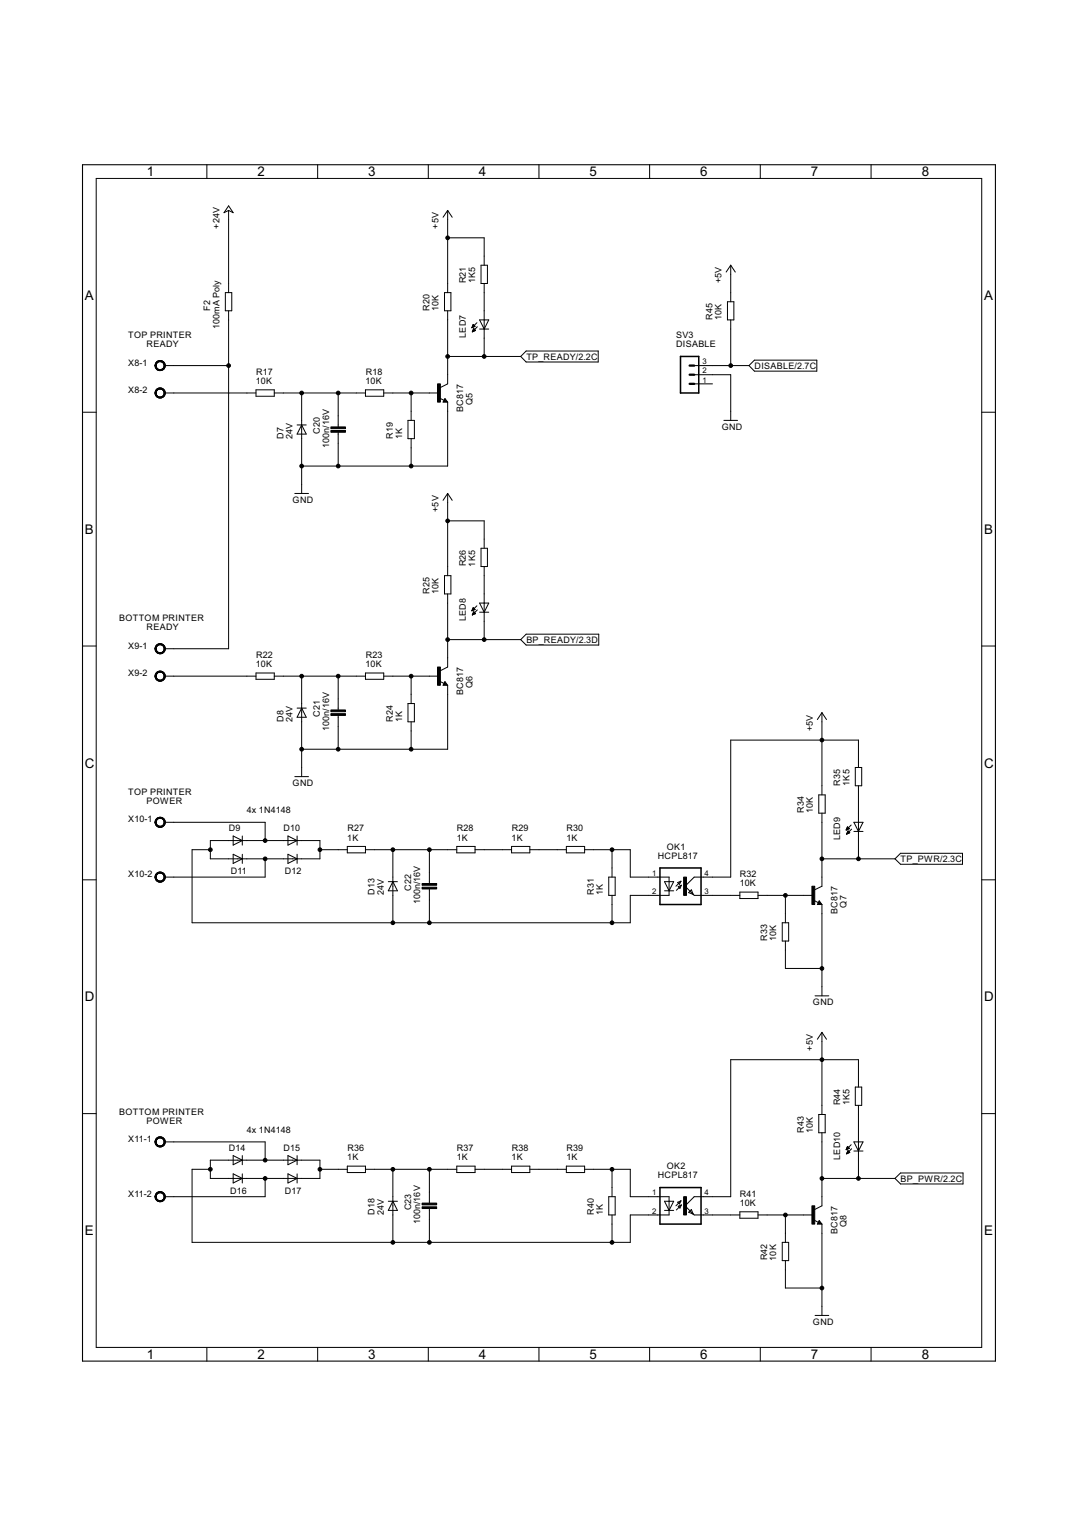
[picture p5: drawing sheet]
<svg xmlns="http://www.w3.org/2000/svg" width="210mm" height="297mm" viewBox="0 0 210 297" stroke-linecap="round" stroke-linejoin="round" font-family="sans-serif">
<path d="M16.1 32.1v232.8zM16.1 32.1h177.7zM16.1 264.9h177.7zM193.8 32.1v232.8z" fill="#000" stroke="#000" stroke-width=".21"/>
<g fill="#000" stroke="#000" stroke-width=".19">
<path d="M18.7 34.7v227.6zM40.3 32.1v2.6zM61.8 32.1v2.6zM83.4 32.1v2.6zM104.9 32.1v2.6zM126.5 32.1v2.6zM148 32.1v2.6zM169.6 32.1v2.6zM18.7 34.7h172.5zM43.9 57v3.5zM44.5 55.2v1.8zM44.5 41v1.7z"/>
<path d="M43.6 41.4l.9-.4zM44.5 40.1l-.9 1.3zM44.5 42.7v12.5zM43.9 57h1.2zM44.5 41l.9 .4zM44.5 40.1l.9 1.3zM86.6 57v3.5zM87.2 55.2v1.8zM87.2 41v1.7zM87.2 41l-.9 1.3zM87.2 46.3v8.9zM87.2 42.7v3.6z"/>
<path d="M87.2 46.3h7.1zM86.6 57h1.2zM87.2 41l.9 1.3zM93.7 51.6v3.6zM93.7 55.2h1.2zM93.7 51.6h1.2zM94.3 55.2v1.8zM94.3 49.8v1.8zM94.3 46.3v3.5zM94.9 51.6v3.6zM141.6 58.7v3.6zM141.6 58.7h1.3z"/>
<path d="M142.3 57v1.7zM142.3 51.6v1.8zM142.3 51.6l-.9 1.4zM142.3 53.4v3.6zM142.3 51.6l.9 1.4zM32.1 71.2h1.7zM32.1 76.5h1.7zM33.8 71.2h10.7zM44.5 60.5v1.8zM44.5 62.3v8.9zM45.1 57v3.5zM43.9 60.5h1.2z"/>
<path d="M48.1 76.5h1.7zM33.8 76.5h14.3zM49.8 77.1h3.6zM49.8 75.9v1.2zM49.8 75.9h3.6zM53.4 75.9v1.2zM53.4 76.5h1.8zM55.2 76.5h3.5zM58.7 76.5h7.1zM65.8 76.5v4.4zM65.8 76.5h3.6zM69.4 76.5h1.8z"/>
<path d="M71.2 77.1h3.5zM71.2 75.9v1.2zM71.2 75.9h3.5zM74.7 75.9v1.2zM74.7 76.5h1.8zM76.5 76.5h3.6zM80.1 76.5h3.5zM83.6 76.5h1.8zM86.6 77.6l-.3 .7zM85.6 77.5l.9 .4zM86.5 78.2h.5zM86.5 78.1h.2z"/>
<path d="M86.6 77.6l.6 .7zM86.6 77.7l-.1 .4zM86.6 77.9l.1 .2zM86.6 77.7l.4 .5zM87.2 72.9v1.8zM85.7 75.4l1.5-.7zM86.3 78.3h.9zM87.2 60.5v1.8zM87.2 69.4v3.5zM87.2 62.3v7.1zM87.2 69.4h7.1zM87.8 57v3.5z"/>
<path d="M86.6 60.5h1.2zM92.1 63.2l-.2 .6zM91.9 63.7h.2zM91.9 63.6h.4zM92.2 64l-.2 .6zM92 63.5h.4zM92 64.5h.1zM92 63.5h.5zM92 64.5h.3zM92.1 63.4h.3zM92.1 64.4h.4zM92.1 63.3h.2z"/>
<path d="M92.1 64.3h.5zM92.1 63.2h.1zM92.1 64.2h.4zM92.1 63.2l.4 .3zM92.2 64.2h.2zM92.2 64.1h.2zM92.2 64l.4 .3zM91.9 63.8l.6-.3zM92 64.6l.6-.3zM91.9 63.8l1-1zM92.9 63.6l-.9 1zM93.4 62.3l.9 1.8z"/>
<path d="M93.4 64.1h.9zM94.3 64.1v1.7zM94.3 60.5v1.8zM93.4 62.3h.9zM94.3 62.3v1.8zM94.3 65.8v3.6zM94.3 69.4h7.1zM94.3 57v3.5zM95.2 62.3l-.9 1.8zM94.3 64.1h.9zM94.3 62.3h.9zM101.4 69.4l1-1.1z"/>
<path d="M101.4 69.4l1 1.1zM102.4 68.3h14.1zM102.4 70.5h14.1zM116.5 68.3v2.2zM135.2 74.7h3.5zM135.2 72.9h3.5zM135.2 71.2h3.5zM138.7 72.9h3.6zM141.6 62.3h1.3zM142.3 62.3v1.8zM142.3 72.9v7.2zM142.3 64.1v7.1z"/>
<path d="M142.3 71.2h3.5zM138.7 71.2h3.6zM142.9 58.7v3.6zM145.8 71.2l1.1-1.1zM145.8 71.2l1.1 1zM146.9 70.1h12.1zM146.9 72.2h12.1zM159 70.1v2.1zM16.1 80.2h2.6zM57.4 96.1h2.7zM57.8 82.7h.9zM57.8 84.5h1.8z"/>
<path d="M58.7 83.6v1.8zM58.7 81.8v1.8zM58.7 82.7l-.9 1.8zM58.7 82.7h.9zM58.7 94.3v1.8zM58.7 76.5v5.3zM58.7 85.4v5.3zM58.7 90.7h7.1zM58.7 90.7v3.6zM58.7 82.7l.9 1.8zM65.8 80.9v1.8zM65.8 84.5v1.8z"/>
<path d="M65.8 82.7v.4zM65.8 84.2v.3zM65.8 86.3v4.4zM65.8 90.7h14.3zM79.4 81.8v3.6zM80.1 80.1v1.7zM80.1 85.4v1.8zM80.1 76.5v3.6zM80.1 87.2v3.5zM80.1 90.7h7.1zM80.7 81.8v3.6zM79.4 81.8h1.3z"/>
<path d="M79.4 85.4h1.3zM87.2 78.3v1.8zM87.2 96.1v1.7zM87.2 96.1l-.9 1.3zM87.2 80.1v10.6zM87.2 96.1l.9 1.3zM140.9 81.8h2.7zM142.3 80.1v1.7zM191.2 80.2h2.6zM86.6 112.1v3.5zM87.2 110.3v1.8zM87.2 115.6v1.8z"/>
<path d="M87.2 101.4v8.9zM87.2 97.8v3.6zM87.2 101.4h7.1zM87.2 117.4v7.1zM87.8 112.1v3.5zM86.6 112.1h1.2zM86.6 115.6h1.2zM92.1 118.3l-.2 .6zM91.9 118.8h.2zM91.9 118.7h.4zM92.2 119.1l-.2 .6zM92 118.6h.5z"/>
<path d="M92 119.6h.2zM92 118.6h.4zM92 119.5h.3zM92.1 118.5h.3zM92.1 119.5h.4zM92.1 118.4h.2zM92.1 119.4h.4zM92.1 118.3l.4 .3zM92.1 119.3h.4zM92.2 119.3h.2zM92.2 119.2h.1zM92.2 119.1l.4 .3z"/>
<path d="M91.9 118.9l.6-.3zM92 119.7l.6-.3zM92.9 117.9l-1 1zM92.9 118.7l-.9 1zM93.7 106.7v3.6zM93.7 110.3h1.2zM93.7 106.7h1.2zM94.3 110.3v1.8zM94.3 104.9v1.8zM93.4 117.4l.9 1.8zM93.4 119.2h.9zM94.3 115.6v1.8z"/>
<path d="M93.4 117.4h.9zM94.3 117.4v1.8zM94.3 101.4v3.5zM94.3 112.1v3.5zM94.9 106.7v3.6zM95.2 117.4l-.9 1.8zM94.3 119.2h.9zM94.3 117.4h.9zM16.1 125.8h2.6zM32.1 126.3h1.7zM32.1 131.6h1.7zM33.8 126.3h10.7z"/>
<path d="M33.8 131.6h14.3zM44.5 71.2v55.1zM48.1 131.6h1.7zM49.8 132.2h3.6zM49.8 131v1.2zM49.8 131h3.6zM53.4 131v1.2zM53.4 131.6h1.8zM55.2 131.6h3.5zM57.8 137.8h.9zM57.8 139.6h1.8zM58.7 136.9v1.8z"/>
<path d="M58.7 137.8l-.9 1.8zM58.7 137.8h.9zM58.7 131.6v5.3zM58.7 131.6h7.1zM58.7 137.8l.9 1.8zM65.8 136.1v1.7zM65.8 137.8v.4zM65.8 139.3v.3zM65.8 131.6v4.5zM65.8 131.6h3.6zM69.4 131.6h1.8zM71.2 132.2h3.5z"/>
<path d="M71.2 131v1.2zM71.2 131h3.5zM74.7 131v1.2zM74.7 131.6h1.8zM76.5 131.6h3.6zM79.4 136.9v3.6zM80.1 135.2v1.7zM80.1 131.6v3.6zM80.1 131.6h3.5zM79.4 136.9h1.3zM83.6 131.6h1.8zM86.6 132.7l-.3 .7z"/>
<path d="M85.6 132.6l.9 .4zM86.5 133.3h.5zM86.5 133.2h.2zM86.6 132.7l.6 .7zM86.6 132.9l-.1 .3zM86.6 133l.1 .2zM86.6 132.9l.4 .4zM87.2 133.4v1.8zM87.2 128.1v1.7zM85.7 130.6l1.5-.8zM86.3 133.4h.9zM87.2 124.5v3.6z"/>
<path d="M87.2 124.5h7.1zM94.3 119.2v1.7zM94.3 124.5h7.1zM94.3 120.9v3.6zM101.4 124.5l1-1.1zM101.4 124.5l1 1.1zM102.4 123.4h14.2zM102.4 125.6h14.2zM116.6 123.4v2.2zM160 138.7l-.8 1.4zM191.2 125.8h2.6zM57.4 151.2h2.7z"/>
<path d="M58.7 138.7v1.8zM58.7 149.4v1.8zM58.7 140.5v5.3zM58.7 145.8h7.1zM58.7 145.8v3.6zM65.8 139.6v1.8zM65.8 145.8h14.3zM65.8 141.4v4.4zM80.1 140.5v1.8zM80.1 142.3v3.5zM80.1 145.8h7.1zM80.7 136.9v3.6z"/>
<path d="M79.4 140.5h1.3zM87.2 135.2v10.6zM142.3 144.1v26.6zM159.4 154.7v3.6zM160 138.7v1.8zM160 153v1.7zM142.3 144.1h17.7zM160 144.1v8.9zM160 144.1h7.2zM160 140.5v3.6zM160.7 154.7v3.6zM159.4 154.7h1.3z"/>
<path d="M159.4 158.3h1.3zM160 138.7l.9 1.4zM166.5 149.4v3.6zM166.5 153h1.3zM166.5 149.4h1.3zM167.2 153v1.7zM167.2 147.6v1.8zM167.2 158.3v1.8zM167.2 144.1v3.5zM167.2 154.7v3.6zM167.8 149.4v3.6zM16.1 171.3h2.6z"/>
<path d="M32.1 160.1h1.7zM32.1 170.7h1.7zM33.8 160.1h17.8zM33.8 170.7h17.8zM37.4 165.4v14.2zM41 163.6v1.8zM41 165.4v1.8zM41 167.2h3.5zM37.4 165.4h3.6zM44.5 163.6h1.8zM44.5 167.2h1.8zM41 163.6h3.5z"/>
<path d="M45.4 164.5l1.8-.9zM45.4 162.7v1.8zM45.4 168.1l1.8-.9zM45.4 166.3v1.8zM45.4 162.7l1.8 .9zM47.2 162.7v.9zM47.2 163.6v.9zM45.4 166.3l1.8 .9zM47.2 166.3v.9zM47.2 167.2v.9zM46.3 163.6h1.8zM46.3 167.2h1.8z"/>
<path d="M48.1 163.6h3.5zM48.1 167.2h3.5zM51.6 163.6h3.6zM51.6 160.1v3.5zM51.6 167.2h3.6zM51.6 167.2v3.5zM55.2 163.6h1.8zM55.2 167.2h1.8zM56.1 164.5l1.7-.9zM56.1 162.7v1.8zM56.1 168.1l1.7-.9zM56.1 166.3v1.8z"/>
<path d="M56.1 162.7l1.7 .9zM57.8 162.7v.9zM57.8 163.6v.9zM56.1 166.3l1.7 .9zM57.8 166.3v.9zM57.8 167.2v.9zM57 163.6h1.7zM57 167.2h1.7zM58.7 163.6h3.6zM58.7 167.2h3.6zM62.3 163.6v1.8zM62.3 165.4v1.8z"/>
<path d="M62.3 165.4h3.5zM65.8 165.4h1.8zM67.6 166h3.6zM67.6 164.8v1.2zM67.6 164.8h3.6zM71.2 164.8v1.2zM71.2 165.4h1.7zM72.9 165.4h3.6zM75.6 171.6h.9zM75.6 173.4h1.8zM76.5 172.5v1.8zM76.5 170.7v1.8z"/>
<path d="M76.5 171.6l-.9 1.8zM76.5 171.6h.9zM76.5 174.3v5.3zM37.4 179.6h39.1zM76.5 179.6h7.1zM76.5 165.4v5.3zM76.5 165.4h7.1zM76.5 171.6l.9 1.8zM83.6 169.8v1.8zM83.6 173.4v1.8zM83.6 171.6v.4zM83.6 173v.4z"/>
<path d="M83.6 175.2v4.4zM83.6 179.6h35.6zM83.6 165.4v4.4zM83.6 165.4h3.6zM87.2 165.4h1.7zM88.9 166h3.6zM88.9 164.8v1.2zM88.9 164.8h3.6zM92.5 164.8v1.2zM92.5 165.4h1.8zM94.3 165.4h3.5zM97.8 165.4h1.8z"/>
<path d="M99.6 166h3.6zM99.6 164.8v1.2zM99.6 164.8h3.6zM103.2 164.8v1.2zM103.2 165.4h1.7zM104.9 165.4h3.6zM108.5 165.4h1.8zM110.3 166h3.5zM110.3 164.8v1.2zM110.3 164.8h3.5zM113.8 164.8v1.2zM113.8 165.4h1.8z"/>
<path d="M115.6 165.4h3.6zM118.5 170.7v3.6zM119.2 169v1.7zM119.2 174.3v1.8zM119.2 176.1v3.5zM119.2 179.6h3.5zM119.2 165.4v3.6zM119.8 170.7v3.6zM118.5 170.7h1.3zM118.5 174.3h1.3zM122.7 174.3v5.3zM122.7 174.3h3.6z"/>
<path d="M122.7 165.4v5.3zM119.2 165.4h3.5zM126.3 170.7h1.8zM126.3 174.3h1.8zM122.7 170.7h3.6zM129.4 171.6l.9 1.8zM129.4 173.4h.9zM130.3 171.6v1.8zM129.4 171.6h.9zM130.3 170.7v.9zM130.3 173.4v.9zM128.1 170.7h2.2z"/>
<path d="M128.1 174.3h2.2zM131.2 171.6l-.9 1.8zM130.3 173.4h.9zM130.3 171.6h.9zM131.6 172.5l1-1zM132.7 172.3l-1 1zM132 171.8l.3 .3zM132.1 172.6l.3 .4zM132.6 171.5l-.3 .6zM132.7 172.3l-.3 .7zM132 171.8l.6-.3zM132.1 172.6l.6-.3z"/>
<path d="M133.4 172.5l1.6 1.6zM134.6 173.2l-.5 .6zM134.6 173.2l.4 .9zM135 174.1l.2 .2zM134.1 173.8l.9 .3zM135.2 170.7l-1.8 1.8zM135.2 174.3h1.7zM135.2 170.7h1.7zM136.9 174.3h1.8zM136.9 170.7h1.8zM138.7 170.7h3.6zM138.7 174.3h3.6z"/>
<path d="M142.3 174.3h1.8zM144.1 174.9h3.5zM144.1 173.7v1.2zM144.1 173.7h3.5zM147.6 173.7v1.2zM147.6 174.3h1.8zM149.4 174.3h3.5zM152.3 179.6v3.6zM152.9 177.8v1.8zM152.9 174.3v3.5zM152.9 174.3h3.6zM152.3 179.6h1.3z"/>
<path d="M156.5 174.3h1.8zM159.5 175.3l-.3 .8zM158.5 175.3l.8 .4zM159.3 176h.6zM159.3 175.9h.3zM159.5 175.3l.5 .8zM159.5 175.5l-.2 .4zM159.5 175.7l.1 .2zM159.5 175.5l.4 .5zM160 176.1v1.7zM160 170.7v1.8zM158.6 173.2l1.4-.7z"/>
<path d="M159.2 176.1h.8zM160 158.3v1.8zM160 177.8v10.7zM160 160.1v7.1zM160 167.2v3.5zM165 161l-.2 .6zM164.8 161.4h.2zM164.8 161.4h.4zM165.1 161.8l-.3 .6zM164.9 161.3h.5zM164.9 162.3h.2zM164.9 161.2h.4z"/>
<path d="M164.9 161.1h.3zM164.9 162.2h.3zM165 162.1h.4zM165 161.1h.1zM165 161l.4 .3zM165 162h.3zM165.1 161.9h.2zM165.1 161.8h.1zM165.1 161.8l.4 .3zM164.8 161.6l.6-.3zM164.8 162.4l.7-.3zM165.7 160.6l-.9 1z"/>
<path d="M165.8 161.4l-1 1zM166.3 160.1l.9 1.7zM166.3 161.8h.9zM167.2 161.8v1.8zM166.3 160.1h.9zM167.2 160.1v1.7zM167.2 163.6v3.6zM160 167.2h7.2zM167.2 167.2h7.1zM168 160.1l-.8 1.7zM167.2 161.8h.8zM167.2 160.1h.8z"/>
<path d="M174.3 167.2l1-1.1zM174.3 167.2l1 1zM175.3 166.1h12.1zM175.3 168.2h12.1zM187.4 166.1v2.1zM191.2 171.3h2.6zM152.9 183.2v1.8zM152.9 185v3.5zM153.6 179.6v3.6zM152.3 183.2h1.3zM158.7 193.8h2.7zM160 192.1v1.7z"/>
<path d="M152.9 188.5h7.1zM160 188.5v3.6zM16.1 216.8h2.6zM142.3 206.3h17.7zM159.4 216.9v3.6zM160 201v1.7zM160 201l-.8 1.3zM160 215.2v1.7zM160 206.3v8.9zM160 202.7v3.6zM159.4 216.9h1.3zM160 201l.9 1.3z"/>
<path d="M166.5 211.6v3.6zM166.5 215.2h1.3zM166.5 211.6h1.3zM167.2 215.2v1.7zM167.2 209.8v1.8zM167.2 206.3v3.5zM160 206.3h7.2zM167.8 211.6v3.6zM191.2 216.8h2.6zM32.1 222.3h1.7zM32.1 232.9h1.7zM33.8 222.3h17.8z"/>
<path d="M33.8 232.9h17.8zM41 225.8v1.8zM41 227.6v1.8zM37.4 227.6h3.6zM41 225.8h3.5zM41 229.4h3.5zM44.5 225.8h1.8zM44.5 229.4h1.8zM45.4 226.7l1.8-.9zM45.4 224.9v1.8zM45.4 230.3l1.8-.9zM45.4 228.5v1.8z"/>
<path d="M45.4 224.9l1.8 .9zM47.2 224.9v.9zM47.2 225.8v.9zM45.4 228.5l1.8 .9zM47.2 228.5v.9zM47.2 229.4v.9zM46.3 225.8h1.8zM46.3 229.4h1.8zM48.1 225.8h3.5zM48.1 229.4h3.5zM51.6 222.3v3.5zM51.6 225.8h3.6z"/>
<path d="M51.6 229.4v3.5zM51.6 229.4h3.6zM55.2 225.8h1.8zM55.2 229.4h1.8zM56.1 226.7l1.7-.9zM56.1 224.9v1.8zM56.1 230.3l1.7-.9zM56.1 228.5v1.8zM56.1 224.9l1.7 .9zM57.8 224.9v.9zM57.8 225.8v.9zM56.1 228.5l1.7 .9z"/>
<path d="M57.8 228.5v.9zM57.8 229.4v.9zM57 225.8h1.7zM57 229.4h1.7zM58.7 225.8h3.6zM58.7 229.4h3.6zM62.3 225.8v1.8zM62.3 227.6v1.8zM62.3 227.6h3.5zM65.8 227.6h1.8zM67.6 228.2h3.6zM67.6 227v1.2z"/>
<path d="M67.6 227h3.6zM71.2 227v1.2zM71.2 227.6h1.7zM72.9 227.6h3.6zM75.6 233.8h.9zM75.6 235.6h1.8zM76.5 234.7v1.8zM76.5 232.9v1.8zM76.5 233.8l-.9 1.8zM76.5 233.8h.9zM76.5 227.6v5.3zM76.5 227.6h7.1z"/>
<path d="M76.5 236.5v5.3zM76.5 233.8l.9 1.8zM83.6 232.1v1.7zM83.6 235.6v1.8zM83.6 233.8v.4zM83.6 235.2v.4zM83.6 227.6v4.5zM83.6 227.6h3.6zM83.6 237.4v4.4zM87.2 227.6h1.7zM88.9 228.2h3.6zM88.9 227v1.2z"/>
<path d="M88.9 227h3.6zM92.5 227v1.2zM92.5 227.6h1.8zM94.3 227.6h3.5zM97.8 227.6h1.8zM99.6 228.2h3.6zM99.6 227v1.2zM99.6 227h3.6zM103.2 227v1.2zM103.2 227.6h1.7zM104.9 227.6h3.6zM108.5 227.6h1.8z"/>
<path d="M110.3 228.2h3.5zM110.3 227v1.2zM110.3 227h3.5zM113.8 227v1.2zM113.8 227.6h1.8zM115.6 227.6h3.6zM118.5 232.9v3.6zM119.2 231.2v1.7zM119.2 236.5v1.8zM119.2 227.6v3.6zM119.2 227.6h3.5zM119.8 232.9v3.6z"/>
<path d="M118.5 232.9h1.3zM118.5 236.5h1.3zM122.7 227.6v5.3zM122.7 232.9h3.6zM122.7 236.5h3.6zM126.3 232.9h1.8zM126.3 236.5h1.8zM129.4 233.8l.9 1.8zM129.4 235.6h.9zM130.3 233.8v1.8zM129.4 233.8h.9zM130.3 232.9v.9z"/>
<path d="M130.3 235.6v.9zM128.1 232.9h2.2zM128.1 236.5h2.2zM131.2 233.8l-.9 1.8zM130.3 235.6h.9zM130.3 233.8h.9zM131.6 234.7l1-1zM131.7 235.5l1-1zM132 234l.3 .4zM132.1 234.8l.3 .4zM132.6 233.7l-.3 .7zM132.7 234.5l-.3 .7z"/>
<path d="M132 234l.6-.3zM132.1 234.8l.6-.3zM133.4 234.7l1.6 1.6zM134.1 236l.5-.6zM134.6 235.4l.4 .9zM135 236.3l.2 .2zM134.1 236l.9 .3zM135.2 232.9l-1.8 1.8zM135.2 236.5h1.7zM135.2 232.9h1.7zM136.9 236.5h1.8zM136.9 232.9h1.8z"/>
<path d="M138.7 232.9h3.6zM138.7 236.5h3.6zM142.3 236.5h1.8zM142.3 206.3v26.6zM144.1 237.1h3.5zM144.1 235.9v1.2zM144.1 235.9h3.5zM147.6 235.9v1.2zM147.6 236.5h1.8zM149.4 236.5h3.5zM152.9 236.5h3.6zM156.5 236.5h1.8z"/>
<path d="M159.5 237.6l-.3 .7zM158.5 237.5l.8 .4zM159.3 238.2h.6zM159.3 238.1h.3zM159.5 237.6l.5 .7zM159.5 237.7l-.2 .4zM159.5 237.9l.1 .2zM159.5 237.7l.4 .5zM160 232.9v1.8zM158.6 235.4l1.4-.7zM159.2 238.3h.8zM160 220.5v1.8z"/>
<path d="M160 229.4v3.5zM160 229.4h7.2zM160 222.3v7.1zM160.7 216.9v3.6zM159.4 220.5h1.3zM165 223.2l-.2 .6zM164.8 223.7h.1zM164.8 223.7h.3zM164.8 223.6h.4zM165.1 224l-.3 .6zM164.9 223.5h.5zM164.9 224.5h.2z"/>
<path d="M164.9 223.4h.4zM164.9 223.4h.3zM164.9 224.4h.4zM165 224.3h.4zM165 223.3h.1zM165 223.2l.4 .3zM165 224.2h.3zM165.1 224.1h.2zM165.1 224h.1zM165.1 224l.4 .3zM164.8 223.8l.6-.3zM164.8 224.6l.7-.3z"/>
<path d="M165.7 222.8l-.9 1zM165.8 223.6l-1 1zM166.3 222.3l.9 1.7zM166.3 224h.9zM167.2 224v1.8zM167.2 220.5v1.8zM166.3 222.3h.9zM167.2 222.3v1.7zM167.2 229.4h7.1zM167.2 225.8v3.6zM167.2 216.9v3.6zM168 222.3l-.8 1.7z"/>
<path d="M167.2 224h.8zM167.2 222.3h.8zM174.3 229.4l1-1.1zM174.3 229.4l1 1.1zM175.3 228.3h12.2zM175.3 230.5h12.2zM187.5 228.3v2.2zM37.4 227.6v14.2zM76.5 241.8h7.1zM37.4 241.8h39.1zM83.6 241.8h35.6zM119.2 238.3v3.5z"/>
<path d="M119.2 241.8h3.5zM122.7 236.5v5.3zM152.3 241.8v3.6zM152.9 240.1v1.7zM152.9 245.4v1.8zM152.9 247.2v3.5zM152.9 250.7h7.1zM152.9 236.5v3.6zM153.6 241.8v3.6zM152.3 241.8h1.3zM152.3 245.4h1.3zM158.7 256.1h2.7z"/>
<path d="M160 238.3v1.8zM160 254.3v1.8zM160 240.1v10.6zM160 250.7v3.6zM18.7 262.3h172.5zM40.3 262.3v2.6zM61.8 262.3v2.6zM83.4 262.3v2.6zM104.9 262.3v2.6zM126.5 262.3v2.6zM148 262.3v2.6zM169.6 262.3v2.6z"/>
<path d="M191.2 34.7v227.6z"/>
<path d="M30.6 70.4a.98 .98 0 0 1 1.5 .3 .98 .98 0 0 1-.7 1.4 .98 .98 0 0 1-1.2-.9h.2a.8 .8 0 0 1 1.1-.8 .8 .8 0 0 1 .2 1.3 .8 .8 0 0 1-1.3-.3v-.2h-.2z" fill-rule="evenodd"/>
<path d="M30.6 70.4a.98 .98 0 0 1 1.5 .3 .98 .98 0 0 1-.7 1.4 .98 .98 0 0 1-1.2-.9h.2a.8 .8 0 0 1 1.1-.8 .8 .8 0 0 1 .2 1.3 .8 .8 0 0 1-1.3-.3v-.2h-.2z" fill-rule="evenodd"/>
<path d="M30.6 70.4a.98 .98 0 0 1 1.5 .3 .98 .98 0 0 1-.7 1.4 .98 .98 0 0 1-1.2-.9h.2a.8 .8 0 0 1 1.1-.8 .8 .8 0 0 1 .2 1.3 .8 .8 0 0 1-1.3-.3v-.2h-.2z" fill-rule="evenodd"/>
<path d="M30.6 75.7a.98 .98 0 0 1 1.5 .4 .98 .98 0 0 1-.7 1.3 .98 .98 0 0 1-1.2-.9h.2a.8 .8 0 0 1 1.1-.7 .8 .8 0 0 1 .2 1.3 .8 .8 0 0 1-1.3-.3v-.3h-.2z" fill-rule="evenodd"/>
<path d="M30.6 75.7a.98 .98 0 0 1 1.5 .4 .98 .98 0 0 1-.7 1.3 .98 .98 0 0 1-1.2-.9h.2a.8 .8 0 0 1 1.1-.7 .8 .8 0 0 1 .2 1.3 .8 .8 0 0 1-1.3-.3v-.3h-.2z" fill-rule="evenodd"/>
<path d="M30.6 75.7a.98 .98 0 0 1 1.5 .4 .98 .98 0 0 1-.7 1.3 .98 .98 0 0 1-1.2-.9h.2a.8 .8 0 0 1 1.1-.7 .8 .8 0 0 1 .2 1.3 .8 .8 0 0 1-1.3-.3v-.3h-.2z" fill-rule="evenodd"/>
<path d="M30.6 125.5a.98 .98 0 0 1 1.5 .3 .98 .98 0 0 1-.7 1.4 .98 .98 0 0 1-1.2-.9h.2a.8 .8 0 0 1 1.1-.8 .8 .8 0 0 1 .2 1.3 .8 .8 0 0 1-1.3-.3v-.2h-.2v-.3z" fill-rule="evenodd"/>
<path d="M30.6 125.5a.98 .98 0 0 1 1.5 .3 .98 .98 0 0 1-.7 1.4 .98 .98 0 0 1-1.2-.9h.2a.8 .8 0 0 1 1.1-.8 .8 .8 0 0 1 .2 1.3 .8 .8 0 0 1-1.3-.3v-.2h-.2v-.3z" fill-rule="evenodd"/>
<path d="M30.6 125.5a.98 .98 0 0 1 1.5 .3 .98 .98 0 0 1-.7 1.4 .98 .98 0 0 1-1.2-.9h.2a.8 .8 0 0 1 1.1-.8 .8 .8 0 0 1 .2 1.3 .8 .8 0 0 1-1.3-.3v-.2h-.2v-.3z" fill-rule="evenodd"/>
<path d="M30.6 130.9a.98 .98 0 0 1 1.5 .3 .98 .98 0 0 1-.7 1.4 .98 .98 0 0 1-1.2-1h.2a.8 .8 0 0 1 1.1-.7 .8 .8 0 0 1 .2 1.3 .8 .8 0 0 1-1.3-.4v-.2h-.2v-.3z" fill-rule="evenodd"/>
<path d="M30.6 130.9a.98 .98 0 0 1 1.5 .3 .98 .98 0 0 1-.7 1.4 .98 .98 0 0 1-1.2-1h.2a.8 .8 0 0 1 1.1-.7 .8 .8 0 0 1 .2 1.3 .8 .8 0 0 1-1.3-.4v-.2h-.2v-.3z" fill-rule="evenodd"/>
<path d="M30.6 130.9a.98 .98 0 0 1 1.5 .3 .98 .98 0 0 1-.7 1.4 .98 .98 0 0 1-1.2-1h.2a.8 .8 0 0 1 1.1-.7 .8 .8 0 0 1 .2 1.3 .8 .8 0 0 1-1.3-.4v-.2h-.2v-.3z" fill-rule="evenodd"/>
<path d="M30.6 159.3a.98 .98 0 0 1 1.5 .3 .98 .98 0 0 1-.7 1.4 .98 .98 0 0 1-1.2-.9h.2a.8 .8 0 0 1 1.1-.8 .8 .8 0 0 1 .2 1.3 .8 .8 0 0 1-1.3-.3v-.2h-.2v-.3z" fill-rule="evenodd"/>
<path d="M30.6 159.3a.98 .98 0 0 1 1.5 .3 .98 .98 0 0 1-.7 1.4 .98 .98 0 0 1-1.2-.9h.2a.8 .8 0 0 1 1.1-.8 .8 .8 0 0 1 .2 1.3 .8 .8 0 0 1-1.3-.3v-.2h-.2v-.3z" fill-rule="evenodd"/>
<path d="M30.6 159.3a.98 .98 0 0 1 1.5 .3 .98 .98 0 0 1-.7 1.4 .98 .98 0 0 1-1.2-.9h.2a.8 .8 0 0 1 1.1-.8 .8 .8 0 0 1 .2 1.3 .8 .8 0 0 1-1.3-.3v-.2h-.2v-.3z" fill-rule="evenodd"/>
<path d="M30.6 170a.98 .98 0 0 1 1.5 .3 .98 .98 0 0 1-.7 1.4 .98 .98 0 0 1-1.2-1h.2a.8 .8 0 0 1 1.1-.7 .8 .8 0 0 1 .2 1.3 .8 .8 0 0 1-1.3-.3v-.3h-.2v-.3z" fill-rule="evenodd"/>
<path d="M30.6 170a.98 .98 0 0 1 1.5 .3 .98 .98 0 0 1-.7 1.4 .98 .98 0 0 1-1.2-1h.2a.8 .8 0 0 1 1.1-.7 .8 .8 0 0 1 .2 1.3 .8 .8 0 0 1-1.3-.3v-.3h-.2v-.3z" fill-rule="evenodd"/>
<path d="M30.6 170a.98 .98 0 0 1 1.5 .3 .98 .98 0 0 1-.7 1.4 .98 .98 0 0 1-1.2-1h.2a.8 .8 0 0 1 1.1-.7 .8 .8 0 0 1 .2 1.3 .8 .8 0 0 1-1.3-.3v-.3h-.2v-.3z" fill-rule="evenodd"/>
<path d="M30.6 221.5a.98 .98 0 0 1 1.5 .3 .98 .98 0 0 1-.7 1.4 .98 .98 0 0 1-1.2-.9h.2a.8 .8 0 0 1 1.1-.8 .8 .8 0 0 1 .2 1.4 .8 .8 0 0 1-1.3-.4v-.2h-.2z" fill-rule="evenodd"/>
<path d="M30.6 221.5a.98 .98 0 0 1 1.5 .3 .98 .98 0 0 1-.7 1.4 .98 .98 0 0 1-1.2-.9h.2a.8 .8 0 0 1 1.1-.8 .8 .8 0 0 1 .2 1.4 .8 .8 0 0 1-1.3-.4v-.2h-.2z" fill-rule="evenodd"/>
<path d="M30.6 221.5a.98 .98 0 0 1 1.5 .3 .98 .98 0 0 1-.7 1.4 .98 .98 0 0 1-1.2-.9h.2a.8 .8 0 0 1 1.1-.8 .8 .8 0 0 1 .2 1.4 .8 .8 0 0 1-1.3-.4v-.2h-.2z" fill-rule="evenodd"/>
<path d="M30.6 232.2a.98 .98 0 0 1 1.5 .3 .98 .98 0 0 1-.7 1.4 .98 .98 0 0 1-1.2-1h.2a.8 .8 0 0 1 1.1-.7 .8 .8 0 0 1 .2 1.3 .8 .8 0 0 1-1.3-.3v-.3h-.2z" fill-rule="evenodd"/>
<path d="M30.6 232.2a.98 .98 0 0 1 1.5 .3 .98 .98 0 0 1-.7 1.4 .98 .98 0 0 1-1.2-1h.2a.8 .8 0 0 1 1.1-.7 .8 .8 0 0 1 .2 1.3 .8 .8 0 0 1-1.3-.3v-.3h-.2z" fill-rule="evenodd"/>
<path d="M30.6 232.2a.98 .98 0 0 1 1.5 .3 .98 .98 0 0 1-.7 1.4 .98 .98 0 0 1-1.2-1h.2a.8 .8 0 0 1 1.1-.7 .8 .8 0 0 1 .2 1.3 .8 .8 0 0 1-1.3-.3v-.3h-.2z" fill-rule="evenodd"/>
<circle cx="87.2" cy="46.3" r=".36"/>
<circle cx="44.5" cy="71.2" r=".36"/>
<circle cx="58.7" cy="76.5" r=".36"/>
<circle cx="65.8" cy="76.5" r=".36"/>
<circle cx="80.1" cy="76.5" r=".36"/>
<circle cx="87.2" cy="69.4" r=".36"/>
<circle cx="94.3" cy="69.4" r=".36"/>
<circle cx="142.3" cy="71.2" r=".36"/>
<circle cx="58.7" cy="90.7" r=".36"/>
<circle cx="65.8" cy="90.7" r=".36"/>
<circle cx="80.1" cy="90.7" r=".36"/>
<circle cx="87.2" cy="101.4" r=".36"/>
<circle cx="58.7" cy="131.6" r=".36"/>
<circle cx="65.8" cy="131.6" r=".36"/>
<circle cx="80.1" cy="131.6" r=".36"/>
<circle cx="87.2" cy="124.5" r=".36"/>
<circle cx="94.3" cy="124.5" r=".36"/>
<circle cx="58.7" cy="145.8" r=".36"/>
<circle cx="65.8" cy="145.8" r=".36"/>
<circle cx="80.1" cy="145.8" r=".36"/>
<circle cx="160" cy="144.1" r=".36"/>
<circle cx="41" cy="165.4" r=".36"/>
<circle cx="51.6" cy="167.2" r=".36"/>
<circle cx="51.6" cy="163.6" r=".36"/>
<circle cx="62.3" cy="165.4" r=".36"/>
<circle cx="76.5" cy="165.4" r=".36"/>
<circle cx="76.5" cy="179.6" r=".36"/>
<circle cx="83.6" cy="165.4" r=".36"/>
<circle cx="83.6" cy="179.6" r=".36"/>
<circle cx="119.2" cy="165.4" r=".36"/>
<circle cx="119.2" cy="179.6" r=".36"/>
<circle cx="152.9" cy="174.3" r=".36"/>
<circle cx="160" cy="167.2" r=".36"/>
<circle cx="167.2" cy="167.2" r=".36"/>
<circle cx="160" cy="188.5" r=".36"/>
<circle cx="160" cy="206.3" r=".36"/>
<circle cx="41" cy="227.6" r=".36"/>
<circle cx="51.6" cy="229.4" r=".36"/>
<circle cx="51.6" cy="225.8" r=".36"/>
<circle cx="62.3" cy="227.6" r=".36"/>
<circle cx="76.5" cy="227.6" r=".36"/>
<circle cx="83.6" cy="227.6" r=".36"/>
<circle cx="119.2" cy="227.6" r=".36"/>
<circle cx="152.9" cy="236.5" r=".36"/>
<circle cx="160" cy="229.4" r=".36"/>
<circle cx="167.2" cy="229.4" r=".36"/>
<circle cx="76.5" cy="241.8" r=".36"/>
<circle cx="83.6" cy="241.8" r=".36"/>
<circle cx="119.2" cy="241.8" r=".36"/>
<circle cx="160" cy="250.7" r=".36"/>
</g>
<g fill="#000" stroke="#000" stroke-width=".19">
<path d="M85.2 74.7h.5v3.6h-.5zM64.4 83.8h2.9v.3h-2.9zM64.4 83.1h2.9v.3h-2.9zM64.4 138.9h2.9v.4h-2.9zM64.4 138.2h2.9v.3h-2.9zM85.2 129.8h.5v3.6h-.5zM82.2 172.7h2.8v.3h-2.8zM82.2 172h2.8v.3h-2.8zM133.1 170.7h.6v3.6h-.6zM158.1 172.5h.5v3.6h-.5zM82.2 234.9h2.8v.3h-2.8zM82.2 234.2h2.8v.3h-2.8z"/>
<path d="M133.1 232.9h.6v3.6h-.6zM158.1 234.7h.5v3.6h-.5z"/>
</g>
<path d="M132.5 69.4v7.1zM132.5 69.4h3.6zM132.5 76.5h3.6zM136.1 69.4v7.1zM128.5 169h8zM128.5 176.1h8zM128.5 169v7.1zM136.5 169v7.1zM128.5 231.2h8zM128.5 238.3h8zM128.5 231.2v7.1zM136.5 231.2v7.1z" fill="#000" stroke="#000" stroke-width=".3"/>
<path d="M134.3 71.2h.9zM134.3 72.9h.9zM134.3 74.7h.9z" fill="#000" stroke="#000" stroke-width=".44"/>
<g font-size="2.9">
<text x="28.6" y="34.3">1</text>
<text x="50.2" y="34.3">2</text>
<text x="71.7" y="34.3">3</text>
<text x="93.3" y="34.3">4</text>
<text x="114.8" y="34.3">5</text>
<text x="136.4" y="34.3">6</text>
<text x="157.9" y="34.3">7</text>
<text x="179.5" y="34.3">8</text>
<text x="16.5" y="58.4">A</text>
<text x="191.6" y="58.4">A</text>
<text x="16.5" y="103.9">B</text>
<text x="191.6" y="103.9">B</text>
<text x="16.5" y="149.4">C</text>
<text x="191.6" y="149.4">C</text>
<text x="16.5" y="194.9">D</text>
<text x="191.6" y="194.9">D</text>
<text x="16.5" y="240.4">E</text>
<text x="191.6" y="240.4">E</text>
<text x="28.6" y="264.5">1</text>
<text x="50.2" y="264.5">2</text>
<text x="71.7" y="264.5">3</text>
<text x="93.3" y="264.5">4</text>
<text x="114.8" y="264.5">5</text>
<text x="136.4" y="264.5">6</text>
<text x="157.9" y="264.5">7</text>
<text x="179.5" y="264.5">8</text>
</g>
<g font-size="1.9">
<text x="42.7" y="44.5" transform="rotate(-90 42.7 44.5)">+24V</text>
<text x="85.4" y="44.5" transform="rotate(-90 85.4 44.5)">+5V</text>
<text x="90.7" y="55.1" transform="rotate(-90 90.7 55.1)">R21</text>
<text x="92.5" y="55.2" transform="rotate(-90 92.5 55.2)">1K5</text>
<text x="140.5" y="55.2" transform="rotate(-90 140.5 55.2)">+5V</text>
<text x="25" y="65.8">TOP PRINTER</text>
<text x="41" y="60.5" transform="rotate(-90 41 60.5)">F2</text>
<text x="42.7" y="64.1" transform="rotate(-90 42.7 64.1)">100mA Poly</text>
<text x="83.6" y="60.5" transform="rotate(-90 83.6 60.5)">R20</text>
<text x="85.4" y="60.5" transform="rotate(-90 85.4 60.5)">10K</text>
<text x="90.7" y="65.8" transform="rotate(-90 90.7 65.8)">LED7</text>
<text x="131.6" y="65.8">SV3</text>
<text x="138.7" y="62.3" transform="rotate(-90 138.7 62.3)">R45</text>
<text x="140.5" y="62.3" transform="rotate(-90 140.5 62.3)">10K</text>
<text x="25" y="71.2">X8-1</text>
<text x="28.5" y="67.6">READY</text>
<text x="102.5" y="70.1">TP_READY/2.2C</text>
<text x="131.6" y="67.6">DISABLE</text>
<text x="146.9" y="71.9">DISABLE/2.7C</text>
<text x="25" y="76.5">X8-2</text>
<text x="49.8" y="74.7">10K</text>
<text x="49.9" y="72.9">R17</text>
<text x="71.2" y="74.7">10K</text>
<text x="71.2" y="72.9">R18</text>
<text x="90.2" y="80.2" transform="rotate(-90 90.2 80.2)">BC817</text>
<text x="92" y="78.9" transform="rotate(-90 92 78.9)">Q5</text>
<text x="140.5" y="83.6">GND</text>
<text x="55.2" y="85.4" transform="rotate(-90 55.2 85.4)">D7</text>
<text x="57" y="85.4" transform="rotate(-90 57 85.4)">24V</text>
<text x="62.3" y="84.5" transform="rotate(-90 62.3 84.5)">C20</text>
<text x="64.1" y="87.2" transform="rotate(-90 64.1 87.2)">100n/16V</text>
<text x="76.5" y="85.4" transform="rotate(-90 76.5 85.4)">R19</text>
<text x="78.3" y="85.4" transform="rotate(-90 78.3 85.4)">1K</text>
<text x="57" y="97.8">GND</text>
<text x="85.4" y="99.6" transform="rotate(-90 85.4 99.6)">+5V</text>
<text x="90.7" y="110.3" transform="rotate(-90 90.7 110.3)">R26</text>
<text x="92.5" y="110.3" transform="rotate(-90 92.5 110.3)">1K5</text>
<text x="83.6" y="115.6" transform="rotate(-90 83.6 115.6)">R25</text>
<text x="85.4" y="115.6" transform="rotate(-90 85.4 115.6)">10K</text>
<text x="23.2" y="120.9">BOTTOM PRINTER</text>
<text x="28.5" y="122.7">READY</text>
<text x="90.7" y="120.9" transform="rotate(-90 90.7 120.9)">LED8</text>
<text x="102.5" y="125.2">BP_READY/2.3D</text>
<text x="25" y="126.3">X9-1</text>
<text x="25" y="131.6">X9-2</text>
<text x="49.8" y="129.8">10K</text>
<text x="49.9" y="128.1">R22</text>
<text x="71.2" y="129.8">10K</text>
<text x="71.2" y="128.1">R23</text>
<text x="90.2" y="135.3" transform="rotate(-90 90.2 135.3)">BC817</text>
<text x="92" y="134" transform="rotate(-90 92 134)">Q6</text>
<text x="55.2" y="140.5" transform="rotate(-90 55.2 140.5)">D8</text>
<text x="57" y="140.5" transform="rotate(-90 57 140.5)">24V</text>
<text x="62.3" y="139.6" transform="rotate(-90 62.3 139.6)">C21</text>
<text x="64.1" y="142.3" transform="rotate(-90 64.1 142.3)">100n/16V</text>
<text x="76.5" y="140.5" transform="rotate(-90 76.5 140.5)">R24</text>
<text x="78.3" y="140.5" transform="rotate(-90 78.3 140.5)">1K</text>
<text x="158.3" y="142.3" transform="rotate(-90 158.3 142.3)">+5V</text>
<text x="25" y="154.7">TOP PRINTER</text>
<text x="57" y="152.9">GND</text>
<text x="163.6" y="152.9" transform="rotate(-90 163.6 152.9)">R35</text>
<text x="165.4" y="152.9" transform="rotate(-90 165.4 152.9)">1K5</text>
<text x="25" y="160.1">X10-1</text>
<text x="28.5" y="156.5">POWER</text>
<text x="44.5" y="161.8">D9</text>
<text x="48.1" y="158.3">4x 1N4148</text>
<text x="55.2" y="161.8">D10</text>
<text x="67.6" y="161.8">R27</text>
<text x="89" y="161.8">R28</text>
<text x="99.6" y="161.8">R29</text>
<text x="110.3" y="161.8">R30</text>
<text x="156.5" y="158.2" transform="rotate(-90 156.5 158.2)">R34</text>
<text x="158.3" y="158.3" transform="rotate(-90 158.3 158.3)">10K</text>
<text x="67.6" y="163.6">1K</text>
<text x="88.9" y="163.6">1K</text>
<text x="99.6" y="163.6">1K</text>
<text x="110.3" y="163.6">1K</text>
<text x="128.1" y="167.2">HCPL817</text>
<text x="129.9" y="165.4">OK1</text>
<text x="163.6" y="163.6" transform="rotate(-90 163.6 163.6)">LED9</text>
<text x="175.4" y="167.9">TP_PWR/2.3C</text>
<text x="25" y="170.7">X10-2</text>
<text x="44.9" y="170.2">D11</text>
<text x="55.5" y="170.2">D12</text>
<text x="80.1" y="173.4" transform="rotate(-90 80.1 173.4)">C22</text>
<text x="144.1" y="172.5">10K</text>
<text x="144.1" y="170.7">R32</text>
<text x="72.9" y="174.2" transform="rotate(-90 72.9 174.2)">D13</text>
<text x="74.7" y="174.3" transform="rotate(-90 74.7 174.3)">24V</text>
<text x="81.8" y="176.1" transform="rotate(-90 81.8 176.1)">100n/16V</text>
<text x="115.6" y="174.2" transform="rotate(-90 115.6 174.2)">R31</text>
<text x="117.4" y="174.3" transform="rotate(-90 117.4 174.3)">1K</text>
<text x="163.1" y="178" transform="rotate(-90 163.1 178)">BC817</text>
<text x="164.9" y="176.7" transform="rotate(-90 164.9 176.7)">Q7</text>
<text x="149.4" y="183.1" transform="rotate(-90 149.4 183.1)">R33</text>
<text x="151.2" y="183.2" transform="rotate(-90 151.2 183.2)">10K</text>
<text x="158.3" y="195.6">GND</text>
<text x="158.3" y="204.5" transform="rotate(-90 158.3 204.5)">+5V</text>
<text x="163.6" y="215.1" transform="rotate(-90 163.6 215.1)">R44</text>
<text x="165.4" y="215.2" transform="rotate(-90 165.4 215.2)">1K5</text>
<text x="23.2" y="216.9">BOTTOM PRINTER</text>
<text x="28.5" y="218.7">POWER</text>
<text x="48.1" y="220.5">4x 1N4148</text>
<text x="156.5" y="220.5" transform="rotate(-90 156.5 220.5)">R43</text>
<text x="158.3" y="220.5" transform="rotate(-90 158.3 220.5)">10K</text>
<text x="25" y="222.3">X11-1</text>
<text x="44.5" y="224.1">D14</text>
<text x="55.2" y="224.1">D15</text>
<text x="67.6" y="225.8">1K</text>
<text x="67.6" y="224.1">R36</text>
<text x="88.9" y="225.8">1K</text>
<text x="89" y="224.1">R37</text>
<text x="99.6" y="225.8">1K</text>
<text x="99.6" y="224.1">R38</text>
<text x="110.3" y="225.8">1K</text>
<text x="110.3" y="224.1">R39</text>
<text x="129.9" y="227.6">OK2</text>
<text x="163.6" y="225.8" transform="rotate(-90 163.6 225.8)">LED10</text>
<text x="25" y="232.9">X11-2</text>
<text x="44.8" y="232.4">D16</text>
<text x="55.5" y="232.4">D17</text>
<text x="128.1" y="229.4">HCPL817</text>
<text x="144.1" y="232.9">R41</text>
<text x="175.4" y="230.1">BP_PWR/2.2C</text>
<text x="72.9" y="236.5" transform="rotate(-90 72.9 236.5)">D18</text>
<text x="74.7" y="236.5" transform="rotate(-90 74.7 236.5)">24V</text>
<text x="80.1" y="235.6" transform="rotate(-90 80.1 235.6)">C23</text>
<text x="81.8" y="238.3" transform="rotate(-90 81.8 238.3)">100n/16V</text>
<text x="115.6" y="236.5" transform="rotate(-90 115.6 236.5)">R40</text>
<text x="117.4" y="236.5" transform="rotate(-90 117.4 236.5)">1K</text>
<text x="144.1" y="234.7">10K</text>
<text x="164.9" y="238.9" transform="rotate(-90 164.9 238.9)">Q8</text>
<text x="149.4" y="245.4" transform="rotate(-90 149.4 245.4)">R42</text>
<text x="151.2" y="245.4" transform="rotate(-90 151.2 245.4)">10K</text>
<text x="163.1" y="240.2" transform="rotate(-90 163.1 240.2)">BC817</text>
<text x="158.3" y="257.8">GND</text>
</g>
<g font-size="1.7">
<text x="136.8" y="70.9">3</text>
<text x="136.8" y="74.5">1</text>
<text x="136.8" y="72.7">2</text>
<text x="127" y="170.5">1</text>
<text x="137.2" y="170.5">4</text>
<text x="127" y="174">2</text>
<text x="137.2" y="174">3</text>
<text x="127" y="232.7">1</text>
<text x="137.2" y="232.7">4</text>
<text x="127" y="236.3">2</text>
<text x="137.2" y="236.3">3</text>
</g>
</svg>
